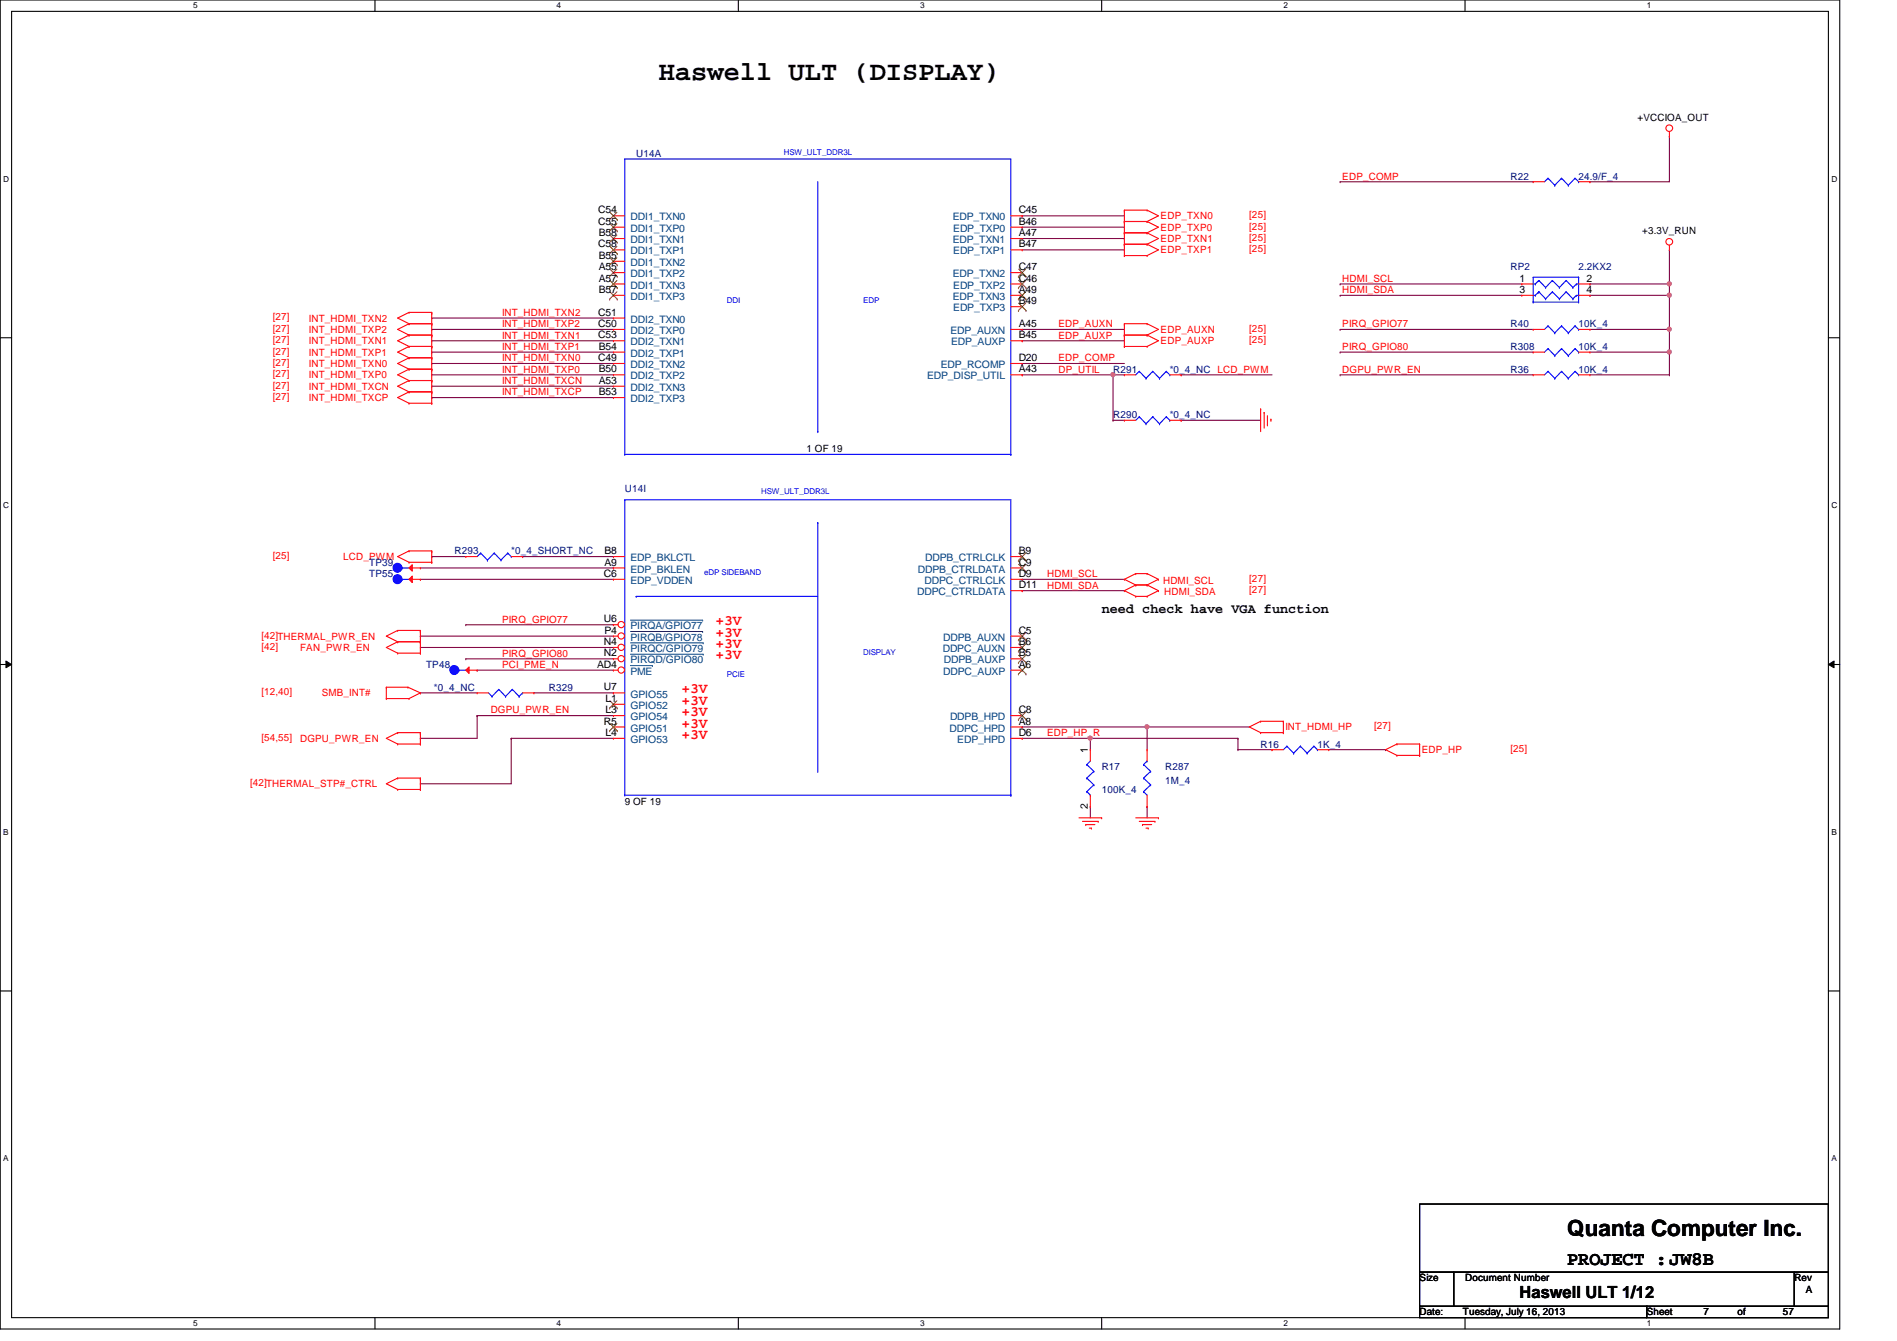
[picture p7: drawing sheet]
<svg xmlns="http://www.w3.org/2000/svg" width="297mm" height="210mm" viewBox="0 0 297 210" stroke-linecap="round" stroke-linejoin="round" font-family="sans-serif">
<path d="M0 0h288.1v208h-288.1zM1.8 1.8h284.5v204.4h-284.5z" fill="none" stroke="#000" stroke-width=".17"/>
<g fill="#fff">
<path d="M30.3 .2h.6v1.4h-.6z"/>
<path d="M30.3 206.4h.6v1.4h-.6z"/>
</g>
<path d="M58.7 0v1.8M58.7 206.2v1.8" fill="none" stroke="#000" stroke-width=".17"/>
<g fill="#fff">
<path d="M87.2 .2h.6v1.4h-.6z"/>
<path d="M87.2 206.4h.6v1.4h-.6z"/>
</g>
<path d="M115.6 0v1.8M115.6 206.2v1.8" fill="none" stroke="#000" stroke-width=".17"/>
<g fill="#fff">
<path d="M144.1 .2h.6v1.4h-.6z"/>
<path d="M144.1 206.4h.6v1.4h-.6z"/>
</g>
<path d="M172.5 0v1.8M172.5 206.2v1.8" fill="none" stroke="#000" stroke-width=".17"/>
<g fill="#fff">
<path d="M201 .2h.6v1.4h-.6z"/>
<path d="M201 206.4h.6v1.4h-.6z"/>
</g>
<path d="M229.4 0v1.8M229.4 206.2v1.8" fill="none" stroke="#000" stroke-width=".17"/>
<g fill="#fff">
<path d="M257.8 .2h.7v1.4h-.7z"/>
<path d="M257.8 206.4h.7v1.4h-.7z"/>
<path d="M.5 27.3h.9v1.4h-.9z"/>
<path d="M286.8 27.3h.9v1.4h-.9z"/>
<path d="M.5 78.4h.9v1.4h-.9z"/>
<path d="M286.8 78.4h.9v1.4h-.9z"/>
</g>
<path d="M0 52.9h1.8M286.3 52.9h1.8" fill="none" stroke="#000" stroke-width=".17"/>
<g fill="#fff">
<path d="M.5 129.5h.8v1.4h-.8z"/>
<path d="M286.8 129.5h.8v1.4h-.8z"/>
</g>
<path d="M0 104h1.8M286.3 104h1.8" fill="none" stroke="#000" stroke-width=".17"/>
<path d="M.9 103.5l.9 .5-.9 .5zM286.3 104l.9-.5v1z" fill="#000"/>
<path d="M.9 103.5l.9 .5-.9 .5zM286.3 104l.9-.5v1z" fill="none" stroke="#000" stroke-width=".16"/>
<g fill="#fff">
<path d="M.5 180.6h.8v1.4h-.8z"/>
<path d="M286.8 180.6h.8v1.4h-.8z"/>
</g>
<path d="M0 155.1h1.8M286.3 155.1h1.8" fill="none" stroke="#000" stroke-width=".17"/>
<path d="M209.8 44.4h.1M209.8 46.2h.1M209.8 44.4h28.5M209.8 46.2h28.5M249 44.4h.1M249 44.4h12.4" fill="none" stroke="#800040" stroke-width=".17"/>
<circle cx="261.4" cy="44.4" r=".32" fill="#f0f"/>
<circle cx="261.4" cy="44.4" r=".32" fill="none" stroke="#f0f" stroke-width=".17"/>
<path d="M249 46.2h.1M249 46.2h12.4" fill="none" stroke="#800040" stroke-width=".17"/>
<circle cx="261.4" cy="46.2" r=".32" fill="#f0f"/>
<circle cx="261.4" cy="46.2" r=".32" fill="none" stroke="#f0f" stroke-width=".17"/>
<g fill="none" stroke="#800040" stroke-width=".17">
<path d="M160.1 33.8h.1M160.1 35.6h.1M160.1 33.8h16M160.1 35.6h16M209.8 28.4h.1M209.8 28.4h30.3M249 28.4h.1M261.4 39.1h.1M261.4 21.3h.1M261.4 21.3v7.1h-12.4M261.4 39.1v7.1M160.1 53.3h.1"/>
<path d="M160.1 51.6h.1M160.1 56.9h.1M160.1 58.7h.1M160.1 53.3h16M160.1 51.6h16M160.1 56.9h16M160.1 58.7h16M174.3 58.7h.1M174.3 58.7v7.1M185 58.7h.1M185 58.7h14.2M261.4 44.4h.1"/>
<path d="M174.3 65.8h.1M174.3 65.8h1.8M160.1 115.6h.1M160.1 115.6h10.6"/>
</g>
<circle cx="174.3" cy="58.6" r=".32" fill="#f0f"/>
<circle cx="174.3" cy="58.6" r=".32" fill="none" stroke="#f0f" stroke-width=".17"/>
<g fill="none" stroke="#800040" stroke-width=".17">
<path d="M185 65.8h.1M185 65.8h12.4M65.8 99.6h.1M65.8 90.7h.1M65.8 99.6h30.3M65.8 90.7h30.3M160.1 92.5h.1M160.1 90.7h.1M160.1 92.5h16M160.1 90.7h16M65.8 101.3h.1M65.8 101.3h30.3"/>
<path d="M74.7 104.9h.1M74.7 104.9h21.4M80 115.6h.1M80 115.6h16.1M80 115.6v7.1h-14.2M160.1 113.8h.1M160.1 113.8h35.5M170.7 115.6h.1M170.7 115.6v1.7M179.6 113.8h.1M179.6 113.8v3.5M65.8 122.7h.1"/>
<path d="M170.7 126.2h.1M170.7 126.2v1.8M179.6 126.2h.1M179.6 126.2v1.8"/>
</g>
<circle cx="179.6" cy="113.8" r=".32" fill="#f0f"/>
<circle cx="179.6" cy="113.8" r=".32" fill="none" stroke="#f0f" stroke-width=".17"/>
<path d="M65.8 115.6h.1M74.7 112h.1M74.7 112v3.6h-8.9M74.7 112h21.4M170.7 115.6h23.1M193.8 115.6h.1M193.8 117.3h5.4M199.2 117.3h.1M208.1 117.3h8.9M217 117.3h.1" fill="none" stroke="#800040" stroke-width=".17"/>
<circle cx="170.7" cy="115.5" r=".32" fill="#f0f"/>
<circle cx="170.7" cy="115.5" r=".32" fill="none" stroke="#f0f" stroke-width=".17"/>
<g fill="none" stroke="#800040" stroke-width=".17">
<path d="M249 51.6h12.4M249 55.1h12.4M261.4 51.6h.1M261.4 46.2h.1M261.4 55.1h.1M261.4 46.2v8.9M65.8 88.9h30.3M67.6 87.1h.1M67.6 87.1h5.3M72.9 97.8h.1M72.9 97.8h23.2M81.8 87.1h.1"/>
<path d="M81.8 87.1h14.3M96.1 88.9h.1M72.9 103.1h.1M72.9 103.1h23.2M193.8 117.3h.1M193.8 115.6v1.7"/>
</g>
<circle cx="261.4" cy="55.1" r=".32" fill="#f0f"/>
<circle cx="261.4" cy="55.1" r=".32" fill="none" stroke="#f0f" stroke-width=".17"/>
<circle cx="261.4" cy="51.5" r=".32" fill="#f0f"/>
<circle cx="261.4" cy="51.5" r=".32" fill="none" stroke="#f0f" stroke-width=".17"/>
<g fill="none" stroke="#800040" stroke-width=".17">
<path d="M160.1 37.3h16M160.1 39.1h16M176.1 37.3h.1M176.1 39.1h.1M67.6 49.8h.1M67.6 51.6h.1M67.6 53.3h.1M67.6 55.1h.1M67.6 56.9h.1M67.6 58.7h.1M67.6 55.1h28.5M67.6 51.6h28.5"/>
<path d="M67.6 58.7h28.5M67.6 49.8h28.5M67.6 53.3h28.5M67.6 56.9h28.5M209.8 55.1h.1M209.8 51.6h.1M209.8 58.7h.1M209.8 55.1h30.3M209.8 51.6h30.3M209.8 58.7h30.3M249 58.7h12.4M261.4 58.7h.1"/>
<path d="M261.4 55.1h.1M261.4 55.1v3.6M67.6 60.5h.1M67.6 62.2h.1M67.6 60.5h28.5M67.6 62.2h28.5M65.8 108.5h.1M65.8 108.5h8.9M83.6 108.5h12.5M96.1 108.5h.1"/>
</g>
<g fill="none" stroke="#f00" stroke-width=".17">
<path d="M176.1 32.9h.1M176.1 34.7h.1M176.1 33.1h.1M176.1 36.4h.1M176.1 34.8h.1M176.1 38.2h.1M176.1 36.6h.1M176.1 38.4h.1M176.1 32.9h3.5M176.1 34.7h3.5M176.1 32.9v7.1M176.1 36.4h3.5"/>
<path d="M176.1 38.2h3.5M179.6 32.9h.1M179.6 34.7h.1M179.6 36.4h.1M179.6 38.2h.1M179.6 32.9l1.8 .9-1.8 .9M179.6 34.7l1.8 .9-1.8 .8M179.6 36.4l1.8 .9-1.8 .9M179.6 38.2l1.8 .9-1.8 .9M240.1 28.4h.1M240.1 28.4h1.7M247.2 28.4h1.8"/>
<path d="M249 28.4h.1M261.4 39.1h.1M261.4 21.3h.1M261.4 20.6v.7M261.4 38.4v.7M64 48.9h.1M64 50.7h.1M64 52.5h.1M64 54.2h.1M64 56h.1M64 57.8h.1M64 59.6h.1"/>
<path d="M64 50.7h3.6M64 52.5h3.6M64 54.2h3.6M64 48.9l-1.7 .9 1.7 .9M64 48.9h3.6M64 50.7l-1.7 .9 1.7 .9M64 52.5l-1.7 .8 1.7 .9M64 54.2l-1.7 .9 1.7 .9M64 56h3.6M64 56l-1.7 .9 1.7 .9M64 57.8h3.6M64 57.8l-1.7 .9 1.7 .9"/>
<path d="M64 59.6h3.6M64 59.6l-1.7 .9 1.7 .8M67.6 48.9h.1M67.6 50.7h.1M67.6 49.1h.1M67.6 52.5h.1M67.6 50.8h.1M67.6 54.2h.1M67.6 52.6h.1M67.6 56h.1M67.6 54.4h.1M67.6 57.8h.1"/>
<path d="M67.6 56.2h.1M67.6 59.6h.1M67.6 58h.1M67.6 59.7h.1M67.6 48.9v14.2M176.1 50.7h.1M176.1 52.5h.1M176.1 50.8h.1M176.1 54.2h.1M176.1 52.6h.1M176.1 40h.1M176.1 50.7v3.5"/>
<path d="M176.1 50.7h3.5M176.1 52.5h3.5M176.1 54.2h3.5M176.1 40h3.5M179.6 50.7h.1M179.6 52.5h.1M179.6 54.2h.1M179.6 40h.1M179.6 50.7l1.8 .9-1.8 .9M179.6 52.5l1.8 .8-1.8 .9M64 61.3h.1M64 63.1h.1"/>
<path d="M64 61.3h3.6M64 61.3l-1.7 .9 1.7 .9M64 63.1h3.6M67.6 61.3h.1M67.6 63.1h.1M67.6 61.5h.1M197.4 64h.1M197.4 64v3.6M197.9 64.6h.1M197.9 64.6v2.4M198.5 66.5h.1M198.5 65.1v1.4"/>
<path d="M199 65.6h.1M199 65.6v.4M62.3 98.7h.1M62.3 98.7l-1.8 .9 1.8 .9M62.3 98.7h3.5M64 86.2h.1M64 88h.1M64 86.2l-1.7 .9 1.7 .9M64 86.2h3.6M64 88h3.6M65.8 98.7h.1M65.8 98.8h.1"/>
<path d="M65.8 98.7v3.5M67.6 86.2h.1M67.6 88h.1M67.6 86.4h.1M67.6 86.2v1.8M176.1 90.7h.1M176.1 92.5h.1M176.1 90.7l1.7 .9M176.1 92.5l1.7 .8M177.8 91.6h.1M177.8 89.8h.1M177.8 93.3h.1"/>
<path d="M177.8 91.6h1.8M177.8 89.8l-1.7 .9M177.8 89.8h1.8M177.8 93.3h1.8M177.8 91.6l-1.7 .9M179.6 89.8h.1M179.6 91.6h.1M179.6 93.3h.1M179.6 89.8l1.8 .9M179.6 91.6l1.8 .9M181.4 90.7h.1M181.4 92.5h.1"/>
<path d="M181.4 90.7l-1.8 .9M181.4 92.5l-1.8 .8M60.5 107.6h.1M60.5 109.3h.1M60.5 107.6h3.4M60.5 109.3h3.5M60.5 107.6v1.7M62.3 100.5h.1M62.3 102.2h.1M62.3 114.7h.1M62.3 116.5h.1M62.3 116.5h3.5"/>
<path d="M62.3 114.7h3.5M62.3 100.5h3.5M62.3 100.5l-1.8 .8 1.8 .9M62.3 102.2h3.5M62.3 114.7l-1.8 .9 1.8 .9M63.9 107.6h.1M63.9 107.6l1.9 .9M64 109.3h.1M65.8 100.5h.1M65.8 102.2h.1M65.8 100.6h.1M65.8 114.7h.1"/>
<path d="M65.8 116.5h.1M65.8 114.9h.1M65.8 108.5h.1M65.8 114.7v1.8M65.8 108.5l-1.8 .8M170.7 117.3h.1M170.7 117.3v1.8M197.4 112.9h.1M197.4 114.7h.1M197.4 112.9l-1.8 .9 1.8 .9M197.4 112.9h3.6M197.4 114.7h3.6"/>
<path d="M201 112.9h.1M201 114.7h.1M201 112.9v1.8M218.7 116.5h.1M218.7 118.2h.1M218.7 116.5l-1.7 .8 1.7 .9M218.7 116.5h3.6M218.7 118.2h3.6M222.3 116.5h.1M222.3 118.2h.1M222.3 116.5v1.7M62.3 121.8h.1"/>
<path d="M62.3 123.6h.1M62.3 121.8l-1.8 .9 1.8 .9M62.3 121.8h3.5M62.3 123.6h3.5M65.8 121.8h.1M65.8 123.6h.1M65.8 122h.1M65.8 121.8v1.8M168.9 128h3.6M169.5 128.6h2.5M170 129.1h.1M170 129.1h1.4"/>
<path d="M170.6 129.6h.3M170.7 126.2h.1M170.7 124.5v1.7M170.9 129.6h.1M172 128.6h.1M172.5 128h.1M177.8 128h3.6M178.4 128.6h2.4M178.9 129.1h.1M178.9 129.1h1.4M179.4 129.6h.4M179.8 129.6h.1"/>
<path d="M180.8 128.6h.1M181.4 128h.1"/>
<circle cx="261.4" cy="20.1" r=".52"/>
<circle cx="261.4" cy="37.8" r=".52"/>
</g>
<path d="M222.3 188.5h64v10.6h-64zM222.3 199.1h5.3v5.4h-5.3zM227.6 199.1h53.4v5.4h-53.4zM281 199.1h5.3v5.4h-5.3zM222.3 204.5h35.5v1.7h-35.5zM257.8 204.5h28.5v1.7h-28.5z" fill="none" stroke="#000" stroke-width=".17"/>
<g fill="none" stroke="#00f" stroke-width=".17">
<path d="M242.4 27.9h.1M242.4 27.9l-.6 .5M242.4 27.9l1.1 1.1M243.5 29h.1M244.5 27.9h.1M244.5 27.9l-1 1.1M244.5 27.9l1.1 1.1M245.6 29h.1M246.6 27.9h.1M246.6 27.9l-1 1.1M246.6 27.9l.6 .5M247.2 28.4h.1"/>
<path d="M170.2 119.7h.1M170.2 119.7l1.1 1M170.7 119.1l-.5 .6M170.2 121.8h.1M170.2 123.9h.1M170.2 121.8l1.1 1.1M170.2 123.9l.5 .6M170.7 124.5h.1M171.3 120.7h.1M171.3 122.9h.1M171.3 120.7l-1.1 1.1M171.3 122.9l-1.1 1"/>
</g>
<circle cx="62.2" cy="88.9" r=".7" fill="#00f"/>
<g fill="none" stroke="#00f" stroke-width=".17">
<path d="M63 88.9h.1M63 88.9h1"/>
<circle cx="62.2" cy="88.9" r=".7"/>
</g>
<path d="M64 88.9l.6-.5v1z" fill="#f00"/>
<g fill="none" stroke="#f00" stroke-width=".17">
<path d="M176.1 65.8h.1M176.1 65.8h1.7M183.2 65.8h1.8M185 65.8h.1M64 88.9l.6-.5v1zM64 88.9h1.8M65.8 88.9h.1M96.1 88.9h.1M96.1 88.9h1.7M96.1 115.6h.1M96.1 113.8h.1M96.1 112h.1"/>
<path d="M96.1 110.2h.1M96.1 108.5h.1M96.1 115.6h1.7M96.1 113.8h1.7M96.1 112h1.7M96.1 110.2h1.7M96.1 108.5h1.7M158.3 101.3h1.8M158.3 104.9h1.8M158.3 103.1h1.8M160.1 101.3h.1M160.1 104.9h.1"/>
<path d="M160.1 103.1h.1"/>
</g>
<g fill="none" stroke="#00f" stroke-width=".17">
<path d="M97.8 78.2h.1M97.8 78.2v46.3M97.8 78.2h60.5v46.3M178.4 65.2h.1M178.4 65.2l-.6 .6M178.4 65.2l1 1.1M179.4 66.3h.1M180.5 65.2h.1M180.5 65.2l-1.1 1.1M180.5 65.2l1.1 1.1M181.6 66.3h.1M182.6 65.2h.1"/>
<path d="M182.6 65.2l-1 1.1M182.6 65.2l.6 .6M183.2 65.8h.1M99.6 93.3h.1M99.6 93.3h28.5M128.1 81.8h.1M128.1 81.8v39.1M97.8 124.5h.1M97.8 124.5h60.5M158.3 124.5h.1"/>
</g>
<g fill="none" stroke="#804000" stroke-width=".16">
<path d="M95.5 114.4h.1M95.5 110.8h.1M95.5 113.2l1.1 1.2M95.5 109.7l1.1 1.1M96.6 113.2l-1.1 1.2M96.6 109.7l-1.1 1.1M96.6 114.4h.1M96.6 110.8h.1M159.5 101.9h.1M159.5 105.5h.1M159.5 103.7h.1M159.5 100.8l1.2 1.1"/>
<path d="M159.5 104.4l1.2 1.1M159.5 102.6l1.2 1.1M160.6 100.8l-1.1 1.1M160.6 104.4l-1.1 1.1M160.6 102.6l-1.1 1.1M160.7 101.9h.1M160.7 105.5h.1M160.7 103.7h.1"/>
</g>
<circle cx="97.3" cy="104.9" r=".5" fill="#fff"/>
<g fill="none" stroke="#f00" stroke-width=".17">
<path d="M96.1 104.9h.1M96.1 104.9h.7"/>
<circle cx="97.3" cy="104.9" r=".5"/>
</g>
<path d="M98.7 104.2h3.4M102.1 104.2h.1" fill="none" stroke="#004080" stroke-width=".16"/>
<circle cx="97.3" cy="103.1" r=".5" fill="#fff"/>
<g fill="none" stroke="#f00" stroke-width=".17">
<path d="M96.1 103.1h.1M96.1 103.1h.7"/>
<circle cx="97.3" cy="103.1" r=".5"/>
</g>
<path d="M98.7 102.4h11.4M110.1 102.4h.1" fill="none" stroke="#004080" stroke-width=".16"/>
<circle cx="97.3" cy="101.3" r=".5" fill="#fff"/>
<g fill="none" stroke="#f00" stroke-width=".17">
<path d="M96.1 90.7h.1M96.1 87.1h.1M96.1 87.1h1.7M96.1 90.7h1.7M158.3 87.1h1.8M158.3 88.9h1.8M158.3 90.7h1.8M158.3 92.5h1.8M158.3 99.6h1.8M160.1 87.1h.1M160.1 88.9h.1M160.1 90.7h.1"/>
<path d="M160.1 92.5h.1M160.1 99.6h.1M96.1 101.3h.1M96.1 101.3h.7M158.3 112h1.8M158.3 115.6h1.8M158.3 113.8h1.8M160.1 112h.1M160.1 115.6h.1M160.1 113.8h.1"/>
<circle cx="97.3" cy="101.3" r=".5"/>
</g>
<path d="M98.7 100.6h11.4M110.1 100.6h.1" fill="none" stroke="#004080" stroke-width=".16"/>
<g fill="none" stroke="#804000" stroke-width=".16">
<path d="M159.5 87.7h.1M159.5 89.5h.1M159.5 86.6l1.2 1.1M159.5 88.3l1.2 1.2M159.5 99l1.2 1.2M160.6 86.6l-1.1 1.1M160.6 88.3l-1.1 1.2M160.6 99l-1.1 1.2M160.7 87.7h.1M160.7 89.5h.1M159.5 112.6h.1M159.5 100.2h.1"/>
<path d="M159.5 111.5l1.2 1.1M160.6 111.5l-1.1 1.1M160.7 112.6h.1M160.7 100.2h.1"/>
</g>
<circle cx="97.3" cy="97.8" r=".5" fill="#fff"/>
<g fill="none" stroke="#f00" stroke-width=".17">
<path d="M96.1 97.8h.1M96.1 97.8h.7"/>
<circle cx="97.3" cy="97.8" r=".5"/>
</g>
<path d="M98.7 97.1h11.3M110 97.1h.1" fill="none" stroke="#004080" stroke-width=".16"/>
<circle cx="97.3" cy="99.5" r=".5" fill="#fff"/>
<g fill="none" stroke="#f00" stroke-width=".17">
<path d="M96.1 99.6h.1M96.1 99.6h.7"/>
<circle cx="97.3" cy="99.5" r=".5"/>
</g>
<path d="M98.7 98.8h11.3M110 98.8h.1" fill="none" stroke="#004080" stroke-width=".16"/>
<circle cx="62.2" cy="90.6" r=".7" fill="#00f"/>
<g fill="none" stroke="#00f" stroke-width=".17">
<path d="M63 90.7h.1M63 90.7h1"/>
<circle cx="62.2" cy="90.6" r=".7"/>
</g>
<path d="M64 90.7l.6-.5v1z" fill="#f00"/>
<g fill="none" stroke="#f00" stroke-width=".17">
<path d="M96.1 33.8h.1M96.1 35.6h.1M96.1 37.3h.1M96.1 39.1h.1M96.1 33.8h1.7M96.1 35.6h1.7M96.1 37.3h1.7M96.1 39.1h1.7M158.3 33.8h1.8M158.3 35.6h1.8M158.3 37.3h1.8M158.3 39.1h1.8"/>
<path d="M160.1 35.6h.1M160.1 33.8h.1M160.1 37.3h.1M160.1 39.1h.1M96.1 40.9h.1M96.1 42.7h.1M96.1 44.4h.1M96.1 46.2h.1M96.1 55.1h.1M96.1 51.6h.1M96.1 49.8h.1M96.1 53.3h.1"/>
<path d="M96.1 56.9h.1M96.1 58.7h.1M96.1 40.9h1.7M96.1 42.7h1.7M96.1 44.4h1.7M96.1 46.2h1.7M96.1 53.3h1.7M96.1 51.6h1.7M96.1 55.1h1.7M96.1 49.8h1.7M96.1 56.9h1.7M96.1 58.7h1.7"/>
<path d="M158.3 42.7h1.8M158.3 44.4h1.8M158.3 46.2h1.8M158.3 48h1.8M158.3 53.3h1.8M158.3 51.6h1.8M158.3 56.9h1.8M158.3 58.7h1.8M160.1 42.7h.1M160.1 44.4h.1M160.1 46.2h.1M160.1 48h.1"/>
<path d="M160.1 53.3h.1M160.1 51.6h.1M160.1 56.9h.1M160.1 58.7h.1M240.1 51.6h.1M240.1 51.6h1.7M247.2 51.6h1.8M249 51.6h.1M96.1 60.5h.1M96.1 62.2h.1M96.1 60.5h1.7M96.1 62.2h1.7"/>
<path d="M64 90.7l.6-.5v1zM64 90.7h1.8M65.8 90.7h.1M72.9 87.1h.1M72.9 87.1h1.8M80 87.1h1.8M81.8 87.1h.1M74.7 108.5h.1M74.7 108.5h1.8M81.8 108.5h1.8M83.6 108.5h.1M179.6 117.3h.1"/>
<path d="M179.6 117.3v1.8M179.6 126.2h.1M179.6 124.5v1.7"/>
</g>
<g fill="none" stroke="#00f" stroke-width=".17">
<path d="M97.8 24.9h.1M97.8 24.9h60.5v46.2M97.8 24.9v46.2M128.1 28.4v39.2M242.4 51h.1M242.4 51l-.6 .6M242.4 51l1.1 1.1M243.5 52.1h.1M244.5 51h.1M244.5 51l-1 1.1M244.5 51l1.1 1.1M245.6 52.1h.1"/>
<path d="M246.6 51h.1M246.6 51l-1 1.1M246.6 51l.6 .6M247.2 51.6h.1M97.8 71.1h.1M97.8 71.1h60.5M128.1 67.6h.1M158.3 71.1h.1M75.3 86.6h.1M75.3 86.6l-.6 .5M75.3 86.6l1 1.1M76.3 87.7h.1"/>
<path d="M77.4 86.6h.1M77.4 86.6l-1.1 1.1M77.4 86.6l1 1.1M78.4 87.7h.1M79.5 86.6h.1M79.5 86.6l-1.1 1.1M79.5 86.6l.5 .5M80 87.1h.1M76.5 108.5l.5 .5M77 109h.1M78.1 107.9h.1M78.1 107.9l-1.1 1.1"/>
<path d="M78.1 107.9l1.1 1.1M79.2 109h.1M80.2 107.9h.1M80.2 107.9l-1 1.1M80.2 107.9l1.1 1.1M81.3 109h.1M81.8 108.5h.1M81.8 108.5l-.5 .5M179.1 119.7h.1M179.1 119.7l1.1 1M179.6 119.1h.1M179.6 119.1l-.5 .6"/>
<path d="M179.1 123.9h.1M179.1 121.8h.1M179.1 123.9l.5 .6M179.1 121.8l1.1 1.1M180.2 122.9h.1M180.2 120.7h.1M180.2 122.9l-1.1 1M180.2 120.7l-1.1 1.1"/>
</g>
<g fill="none" stroke="#804000" stroke-width=".16">
<path d="M95.5 34.4h.1M95.5 36.2h.1M95.5 37.9h.1M95.5 39.7h.1M95.5 33.2l1.1 1.2M95.5 35l1.1 1.2M95.5 36.8l1.1 1.1M95.5 38.6l1.1 1.1M96.6 33.2l-1.1 1.2M96.6 35l-1.1 1.2M96.6 36.8l-1.1 1.1M96.6 38.6l-1.1 1.1"/>
<path d="M96.6 34.4h.1M96.6 36.2h.1M96.6 37.9h.1M96.6 39.7h.1M95.5 41.5h.1M95.5 43.3h.1M95.5 45h.1M95.5 46.8h.1M95.5 40.3l1.1 1.2M95.5 42.1l1.1 1.2M95.5 43.9l1.1 1.1M95.5 45.7l1.1 1.1"/>
<path d="M96.6 40.3l-1.1 1.2M96.6 42.1l-1.1 1.2M96.6 43.9l-1.1 1.1M96.6 45.7l-1.1 1.1M96.6 41.5h.1M96.6 43.3h.1M96.6 45h.1M96.6 46.8h.1M159.5 43.3h.1M159.5 45h.1M159.5 46.8h.1M159.5 48.6h.1"/>
<path d="M159.5 42.1l1.2 1.2M159.5 43.9l1.2 1.1M159.5 45.7l1.2 1.1M159.5 47.5l1.2 1.1M160.6 42.1l-1.1 1.2M160.6 43.9l-1.1 1.1M160.6 45.7l-1.1 1.1M160.6 47.5l-1.1 1.1M160.7 43.3h.1M160.7 45h.1M160.7 46.8h.1M160.7 48.6h.1"/>
</g>
<circle cx="71.1" cy="104.9" r=".7" fill="#00f"/>
<g fill="none" stroke="#00f" stroke-width=".17">
<path d="M71.9 104.9h.1M71.9 104.9h1"/>
<circle cx="71.1" cy="104.9" r=".7"/>
</g>
<path d="M72.9 104.9l.5-.5v1z" fill="#f00"/>
<g fill="none" stroke="#f00" stroke-width=".17">
<path d="M176.1 58.7h.1M176.1 58.7h1.7M183.2 58.7h1.8M185 58.7h.1M238.3 44.4h.1M238.3 46.2h.1M238.3 44.4h1.8M238.3 46.2h1.8M240.1 55.1h.1M240.1 58.7h.1M240.1 55.1h1.7M240.1 58.7h1.7"/>
<path d="M247.2 44.4h1.8M247.2 46.2h1.8M247.2 55.1h1.8M247.2 58.7h1.8M249 44.4h.1M249 46.2h.1M249 55.1h.1M249 58.7h.1M72.9 104.9l.5-.5v1zM72.9 104.9h1.8M74.7 104.9h.1M199.2 117.3h.1"/>
<path d="M199.2 117.3h1.8M206.3 117.3h1.8M208.1 117.3h.1"/>
</g>
<g fill="none" stroke="#00f" stroke-width=".17">
<path d="M178.4 58.1h.1M178.4 58.1l-.6 .6M178.4 58.1l1 1.1M179.4 59.2h.1M180.5 58.1h.1M180.5 58.1l-1.1 1.1M180.5 58.1l1.1 1.1M181.6 59.2h.1M182.6 58.1h.1M182.6 58.1l-1 1.1M182.6 58.1l.6 .6M183.2 58.7h.1"/>
<path d="M240.1 47.3h.1M240.1 44.4h.3M240.1 46.2h.3M240.1 47.3h7.1M240.4 44.4h.1M240.4 46.2h.1M241 43.9h.1M241 45.7h.1M241 43.9l-.2 .2M241 45.7l-.2 .2M241 43.9l-.6 .5M241 43.9l1 1.1"/>
<path d="M241 45.7l-.6 .5M241 45.7l1 1.1M242 45h.1M242 46.8h.1M242.4 54.6h.1M242.4 58.1h.1M242.4 54.6l-.6 .5M242.4 54.6l1.1 1.1M242.4 58.1l-.6 .6M242.4 58.1l1.1 1.1M243.1 43.9h.1M243.1 45.7h.1"/>
<path d="M243.1 43.9l-1.1 1.1M243.1 43.9l1.1 1.1M243.1 45.7l-1.1 1.1M243.1 45.7l1.1 1.1M243.5 55.7h.1M243.5 59.2h.1M244.2 45h.1M244.2 46.8h.1M244.5 54.6h.1M244.5 58.1h.1M244.5 54.6l-1 1.1M244.5 54.6l1.1 1.1"/>
<path d="M244.5 58.1l-1 1.1M244.5 58.1l1.1 1.1M245.2 43.9h.1M245.2 45.7h.1M245.2 43.9l-1 1.1M245.2 43.9l1.1 1.1M245.2 45.7l-1 1.1M245.2 45.7l1.1 1.1M245.6 55.7h.1M245.6 59.2h.1M246.3 45h.1M246.3 46.8h.1"/>
<path d="M246.6 54.6h.1M246.6 58.1h.1M246.6 54.6l-1 1.1M246.6 54.6l.6 .5M246.6 58.1l-1 1.1M246.6 58.1l.6 .6M246.8 44.4h.1M246.8 46.2h.1M246.8 44.4h.4M246.8 44.4l-.5 .6M246.8 46.2h.4M246.8 46.2l-.5 .6"/>
<path d="M247.2 43.4h.1M247.2 44.4h.1M247.2 46.2h.1M247.2 47.3h.1M247.2 55.1h.1M247.2 58.7h.1M247.2 43.4h-7.1v3.9M247.2 43.4v3.9M201.5 116.8h.1M201.5 116.8l-.5 .5M201.5 116.8l1.1 1.1M202.6 117.9h.1"/>
<path d="M203.6 116.8h.1M203.6 116.8l-1 1.1M203.6 116.8l1.1 1.1M204.7 117.9h.1M205.7 116.8h.1M205.7 116.8l-1 1.1M205.7 116.8l.6 .5M206.3 117.3h.1"/>
</g>
<circle cx="261.4" cy="44.4" r=".32" fill="#f0f"/>
<circle cx="261.4" cy="44.4" r=".32" fill="none" stroke="#f0f" stroke-width=".17"/>
<circle cx="261.4" cy="46.2" r=".32" fill="#f0f"/>
<circle cx="261.4" cy="46.2" r=".32" fill="none" stroke="#f0f" stroke-width=".17"/>
<circle cx="174.3" cy="58.6" r=".32" fill="#f0f"/>
<circle cx="174.3" cy="58.6" r=".32" fill="none" stroke="#f0f" stroke-width=".17"/>
<circle cx="179.6" cy="113.8" r=".32" fill="#f0f"/>
<circle cx="179.6" cy="113.8" r=".32" fill="none" stroke="#f0f" stroke-width=".17"/>
<circle cx="170.7" cy="115.5" r=".32" fill="#f0f"/>
<circle cx="170.7" cy="115.5" r=".32" fill="none" stroke="#f0f" stroke-width=".17"/>
<circle cx="261.4" cy="55.1" r=".32" fill="#f0f"/>
<circle cx="261.4" cy="55.1" r=".32" fill="none" stroke="#f0f" stroke-width=".17"/>
<circle cx="261.4" cy="51.5" r=".32" fill="#f0f"/>
<circle cx="261.4" cy="51.5" r=".32" fill="none" stroke="#f0f" stroke-width=".17"/>
<text font-size="4.2" x="103.2" y="12.4">Haswell ULT (DISPLAY)</text>
<text font-size="3.5" x="245.4" y="193.5">Quanta Computer Inc.</text>
<text font-size="3" x="245.4" y="198.1">PROJECT :JW8B</text>
<text font-size="2.6" x="238" y="203.2">Haswell ULT 1/12</text>
<g font-size="2.3" fill="#f00">
<text x="112.1" y="97.9">+3V</text>
<text x="112.1" y="99.7">+3V</text>
<text x="112.1" y="101.4">+3V</text>
<text x="112.1" y="103.2">+3V</text>
<text x="106.7" y="108.5">+3V</text>
<text x="106.7" y="110.3">+3V</text>
<text x="106.7" y="112.1">+3V</text>
<text x="106.7" y="113.9">+3V</text>
<text x="106.7" y="115.7">+3V</text>
</g>
<text font-size="2.1" x="172.5" y="96">need check have VGA function</text>
<g font-size="1.6">
<text x="256.4" y="18.9">+VCCIOA_OUT</text>
<text x="93.7" y="33.4">C54</text>
<text x="93.7" y="35.2">C55</text>
<text x="159.5" y="35.2">B46</text>
<text x="159.5" y="33.4">C45</text>
<text x="93.7" y="38.7">C58</text>
<text x="93.8" y="37">B58</text>
<text x="93.8" y="40.5">B55</text>
<text x="159.5" y="37">A47</text>
<text x="159.5" y="38.7">B47</text>
<text x="257.1" y="36.7">+3.3V_RUN</text>
<text x="93.8" y="42.3">A55</text>
<text x="93.8" y="44.1">A57</text>
<text x="93.8" y="45.8">B57</text>
<text x="159.5" y="42.3">C47</text>
<text x="159.5" y="44.1">C46</text>
<text x="159.5" y="45.8">A49</text>
<text x="159.5" y="47.6">B49</text>
<text x="238" y="44.1">1</text>
<text x="238" y="45.8">3</text>
<text x="248.4" y="44.1">2</text>
<text x="248.4" y="45.8">4</text>
<text x="93.7" y="51.2">C50</text>
<text x="93.7" y="49.4">C51</text>
<text x="93.7" y="53">C53</text>
<text x="159.5" y="53">B45</text>
<text x="159.5" y="51.2">A45</text>
<text x="93.7" y="56.5">C49</text>
<text x="93.8" y="54.7">B54</text>
<text x="93.8" y="58.3">B50</text>
<text x="159.5" y="56.5">D20</text>
<text x="159.5" y="58.3">A43</text>
<text x="93.8" y="60.1">A53</text>
<text x="93.8" y="61.8">B53</text>
<text x="126.3" y="70.8">1 OF 19</text>
<text x="94.7" y="88.5">A9</text>
<text x="94.7" y="86.7">B8</text>
<text x="159.5" y="86.7">B9</text>
<text x="159.5" y="88.5">C9</text>
<text x="94.6" y="90.3">C6</text>
<text x="159.5" y="90.3">D9</text>
<text x="159.5" y="92.1">D11</text>
<text x="94.6" y="101">N4</text>
<text x="94.6" y="97.4">U6</text>
<text x="94.7" y="99.2">P4</text>
<text x="159.5" y="101">B6</text>
<text x="159.5" y="99.2">C5</text>
<text x="93.5" y="104.5">AD4</text>
<text x="94.6" y="102.7">N2</text>
<text x="159.5" y="104.5">A6</text>
<text x="159.5" y="102.7">B5</text>
<text x="94.6" y="113.4">R5</text>
<text x="94.6" y="108.1">U7</text>
<text x="94.8" y="111.6">L3</text>
<text x="94.8" y="109.9">L1</text>
<text x="159.5" y="111.6">C8</text>
<text x="159.5" y="113.4">A8</text>
<text x="94.8" y="115.2">L4</text>
<text x="159.5" y="115.2">D6</text>
<text x="170.3" y="117.9" transform="rotate(-90 170.3 117.9)">1</text>
<text x="97.8" y="126.1">9 OF 19</text>
<text x="170.3" y="126.6" transform="rotate(-90 170.3 126.6)">2</text>
<text x="222.3" y="200.6">Size</text>
<text x="229.4" y="200.6">Document Number</text>
<text x="281" y="200.6">Rev</text>
<text x="282.7" y="202.4">A</text>
<text x="222.3" y="205.9">Date:</text>
<text x="229.1" y="205.9">Tuesday, July 16, 2013</text>
<text x="257.8" y="205.9">Sheet</text>
<text x="266.7" y="205.9">7</text>
<text x="272.1" y="205.9">of</text>
<text x="279.2" y="205.9">57</text>
</g>
<g font-size="1.6" fill="#000080">
<text x="99.6" y="24.6">U14A</text>
<text x="236.5" y="28.1">R22</text>
<text x="247.2" y="28.1">24.9/F_4</text>
<text x="236.5" y="42.3">RP2</text>
<text x="247.2" y="42.3">2.2KX2</text>
<text x="236.5" y="51.2">R40</text>
<text x="247.2" y="51.2">10K_4</text>
<text x="174.3" y="58.3">R291</text>
<text x="183.2" y="58.3">*0_4_NC LCD_PWM</text>
<text x="236.5" y="54.8">R308</text>
<text x="236.5" y="58.3">R36</text>
<text x="247.2" y="54.8">10K_4</text>
<text x="247.2" y="58.3">10K_4</text>
<text x="174.3" y="65.4">R290</text>
<text x="183.2" y="65.4">*0_4_NC</text>
<text x="97.8" y="77">U14I</text>
<text x="57.8" y="88.6">TP39</text>
<text x="71.2" y="86.8">R293</text>
<text x="80" y="86.8">*0_4_SHORT_NC</text>
<text x="57.8" y="90.3">TP55</text>
<text x="66.7" y="104.6">TP48</text>
<text x="67.9" y="108.1">*0_4_NC</text>
<text x="85.9" y="108.1">R329</text>
<text x="197.4" y="117">R16</text>
<text x="206.3" y="117">1K_4</text>
<text x="172.5" y="120.6">R17</text>
<text x="172.5" y="124.1">100K_4</text>
<text x="182.5" y="120.6">R287</text>
<text x="182.5" y="122.7">1M_4</text>
</g>
<g font-size="1.6" fill="#f00">
<text x="210.2" y="28.1">EDP_COMP</text>
<text x="181.7" y="34.3">EDP_TXN0</text>
<text x="195.6" y="34.2">[25]</text>
<text x="195.6" y="35.9">[25]</text>
<text x="181.7" y="36.1">EDP_TXP0</text>
<text x="181.7" y="37.9">EDP_TXN1</text>
<text x="181.7" y="39.7">EDP_TXP1</text>
<text x="195.6" y="37.7">[25]</text>
<text x="195.6" y="39.5">[25]</text>
<text x="210.2" y="44.1">HDMI_SCL</text>
<text x="210.2" y="45.9">HDMI_SDA</text>
<text x="42.7" y="50.2">[27]</text>
<text x="42.7" y="51.9">[27]</text>
<text x="42.7" y="53.7">[27]</text>
<text x="48.4" y="50.3">INT_HDMI_TXN2</text>
<text x="48.4" y="52.1">INT_HDMI_TXP2</text>
<text x="48.4" y="53.9">INT_HDMI_TXN1</text>
<text x="78.6" y="49.4">INT_HDMI_TXN2</text>
<text x="78.6" y="51.2">INT_HDMI_TXP2</text>
<text x="78.6" y="53">INT_HDMI_TXN1</text>
<text x="165.7" y="53">EDP_AUXP</text>
<text x="165.7" y="51.2">EDP_AUXN</text>
<text x="181.7" y="52.1">EDP_AUXN</text>
<text x="181.7" y="53.9">EDP_AUXP</text>
<text x="195.6" y="51.9">[25]</text>
<text x="195.6" y="53.7">[25]</text>
<text x="210.2" y="51.2">PIRQ_GPIO77</text>
<text x="42.7" y="55.5">[27]</text>
<text x="42.7" y="57.3">[27]</text>
<text x="42.7" y="59.1">[27]</text>
<text x="48.4" y="55.7">INT_HDMI_TXP1</text>
<text x="48.4" y="57.4">INT_HDMI_TXN0</text>
<text x="48.4" y="59.2">INT_HDMI_TXP0</text>
<text x="78.6" y="54.8">INT_HDMI_TXP1</text>
<text x="78.6" y="56.6">INT_HDMI_TXN0</text>
<text x="78.6" y="58.3">INT_HDMI_TXP0</text>
<text x="165.7" y="56.6">EDP_COMP</text>
<text x="165.7" y="58.3">DP_UTIL</text>
<text x="210.2" y="54.8">PIRQ_GPIO80</text>
<text x="210.2" y="58.3">DGPU_PWR_EN</text>
<text x="42.7" y="60.8">[27]</text>
<text x="42.7" y="62.6">[27]</text>
<text x="48.4" y="61">INT_HDMI_TXCN</text>
<text x="48.4" y="62.8">INT_HDMI_TXCP</text>
<text x="78.6" y="60.1">INT_HDMI_TXCN</text>
<text x="78.6" y="61.9">INT_HDMI_TXCP</text>
<text x="42.7" y="87.5">[25]</text>
<text x="53.7" y="87.7">LCD_PWM</text>
<text x="164" y="92.1">HDMI_SDA</text>
<text x="164" y="90.3">HDMI_SCL</text>
<text x="182.1" y="91.4">HDMI_SCL</text>
<text x="182.3" y="93.2">HDMI_SDA</text>
<text x="195.6" y="92.8">[27]</text>
<text x="195.6" y="91.1">[27]</text>
<text x="40.9" y="101.7">[42]</text>
<text x="40.9" y="99.9">[42]THERMAL_PWR_EN</text>
<text x="47" y="101.9">FAN_PWR_EN</text>
<text x="78.6" y="97.5">PIRQ_GPIO77</text>
<text x="78.6" y="104.6">PCI_PME_N</text>
<text x="78.6" y="102.8">PIRQ_GPIO80</text>
<text x="40.9" y="108.8">[12,40]</text>
<text x="50.4" y="109">SMB_INT#</text>
<text x="76.8" y="111.7">DGPU_PWR_EN</text>
<text x="40.9" y="116">[54,55]</text>
<text x="47" y="116.1">DGPU_PWR_EN</text>
<text x="164" y="115.2">EDP_HP_R</text>
<text x="201.3" y="114.3">INT_HDMI_HP</text>
<text x="215.2" y="114.2">[27]</text>
<text x="222.6" y="117.9">EDP_HP</text>
<text x="236.5" y="117.7">[25]</text>
<text x="39.2" y="123.1">[42]THERMAL_STP#_CTRL</text>
</g>
<g font-size="1.6" fill="#004080">
<text x="98.7" y="34.5">DDI1_TXN0</text>
<text x="149.2" y="34.5">EDP_TXN0</text>
<text x="98.7" y="36.3">DDI1_TXP0</text>
<text x="98.7" y="38.1">DDI1_TXN1</text>
<text x="98.7" y="39.8">DDI1_TXP1</text>
<text x="98.7" y="41.6">DDI1_TXN2</text>
<text x="149.2" y="38.1">EDP_TXN1</text>
<text x="149.3" y="36.3">EDP_TXP0</text>
<text x="149.3" y="39.8">EDP_TXP1</text>
<text x="98.7" y="43.4">DDI1_TXP2</text>
<text x="98.7" y="45.2">DDI1_TXN3</text>
<text x="98.7" y="46.9">DDI1_TXP3</text>
<text x="149.2" y="43.4">EDP_TXN2</text>
<text x="149.2" y="46.9">EDP_TXN3</text>
<text x="149.3" y="45.2">EDP_TXP2</text>
<text x="98.7" y="52.3">DDI2_TXP0</text>
<text x="98.7" y="50.5">DDI2_TXN0</text>
<text x="148.8" y="52.3">EDP_AUXN</text>
<text x="149.3" y="48.7">EDP_TXP3</text>
<text x="98.7" y="55.8">DDI2_TXP1</text>
<text x="98.7" y="54.1">DDI2_TXN1</text>
<text x="98.7" y="57.6">DDI2_TXN2</text>
<text x="98.7" y="59.4">DDI2_TXP2</text>
<text x="145.2" y="59.4">EDP_DISP_UTIL</text>
<text x="147.3" y="57.6">EDP_RCOMP</text>
<text x="148.9" y="54.1">EDP_AUXP</text>
<text x="98.7" y="61.2">DDI2_TXN3</text>
<text x="98.7" y="62.9">DDI2_TXP3</text>
<text x="98.7" y="89.6">EDP_BKLEN</text>
<text x="98.7" y="87.8">EDP_BKLCTL</text>
<text x="143.7" y="89.6">DDPB_CTRLDATA</text>
<text x="144.9" y="87.8">DDPB_CTRLCLK</text>
<text x="98.7" y="91.4">EDP_VDDEN</text>
<text x="143.6" y="93.2">DDPC_CTRLDATA</text>
<text x="144.8" y="91.4">DDPC_CTRLCLK</text>
<text x="98.7" y="98.5">PIRQA/GPIO77</text>
<text x="98.7" y="100.3">PIRQB/GPIO78</text>
<text x="147.7" y="100.3">DDPB_AUXN</text>
<text x="98.7" y="105.6">PME</text>
<text x="98.7" y="103.8">PIRQD/GPIO80</text>
<text x="98.7" y="102.1">PIRQC/GPIO79</text>
<text x="147.6" y="102.1">DDPC_AUXN</text>
<text x="147.7" y="105.6">DDPC_AUXP</text>
<text x="147.8" y="103.8">DDPB_AUXP</text>
<text x="98.7" y="112.7">GPIO54</text>
<text x="98.7" y="111">GPIO52</text>
<text x="98.7" y="109.2">GPIO55</text>
<text x="148.8" y="112.7">DDPB_HPD</text>
<text x="98.7" y="116.3">GPIO53</text>
<text x="98.7" y="114.5">GPIO51</text>
<text x="148.7" y="114.5">DDPC_HPD</text>
<text x="149.9" y="116.3">EDP_HPD</text>
</g>
<g font-size="1.3">
<text x="30.3" y="1.3">5</text>
<text x="87.2" y="1.3">4</text>
<text x="144.1" y="1.3">3</text>
<text x="201" y="1.3">2</text>
<text x="257.8" y="1.3">1</text>
<text x=".5" y="28.4">D</text>
<text x="286.8" y="28.4">D</text>
<text x=".5" y="79.5">C</text>
<text x="286.8" y="79.5">C</text>
<text x=".5" y="130.7">B</text>
<text x="286.8" y="130.7">B</text>
<text x=".5" y="181.8">A</text>
<text x="286.8" y="181.8">A</text>
<text x="30.3" y="207.6">5</text>
<text x="87.2" y="207.6">4</text>
<text x="144.1" y="207.6">3</text>
<text x="201" y="207.6">2</text>
<text x="257.8" y="207.6">1</text>
</g>
<g font-size="1.3" fill="#00f">
<text x="122.7" y="24.3">HSW_ULT_DDR3L</text>
<text x="113.8" y="47.4">DDI</text>
<text x="135.2" y="47.4">EDP</text>
<text x="119.2" y="77.3">HSW_ULT_DDR3L</text>
<text x="110.3" y="90">eDP SIDEBAND</text>
<text x="113.8" y="106">PCIE</text>
<text x="135.2" y="102.5">DISPLAY</text>
</g>
</svg>
